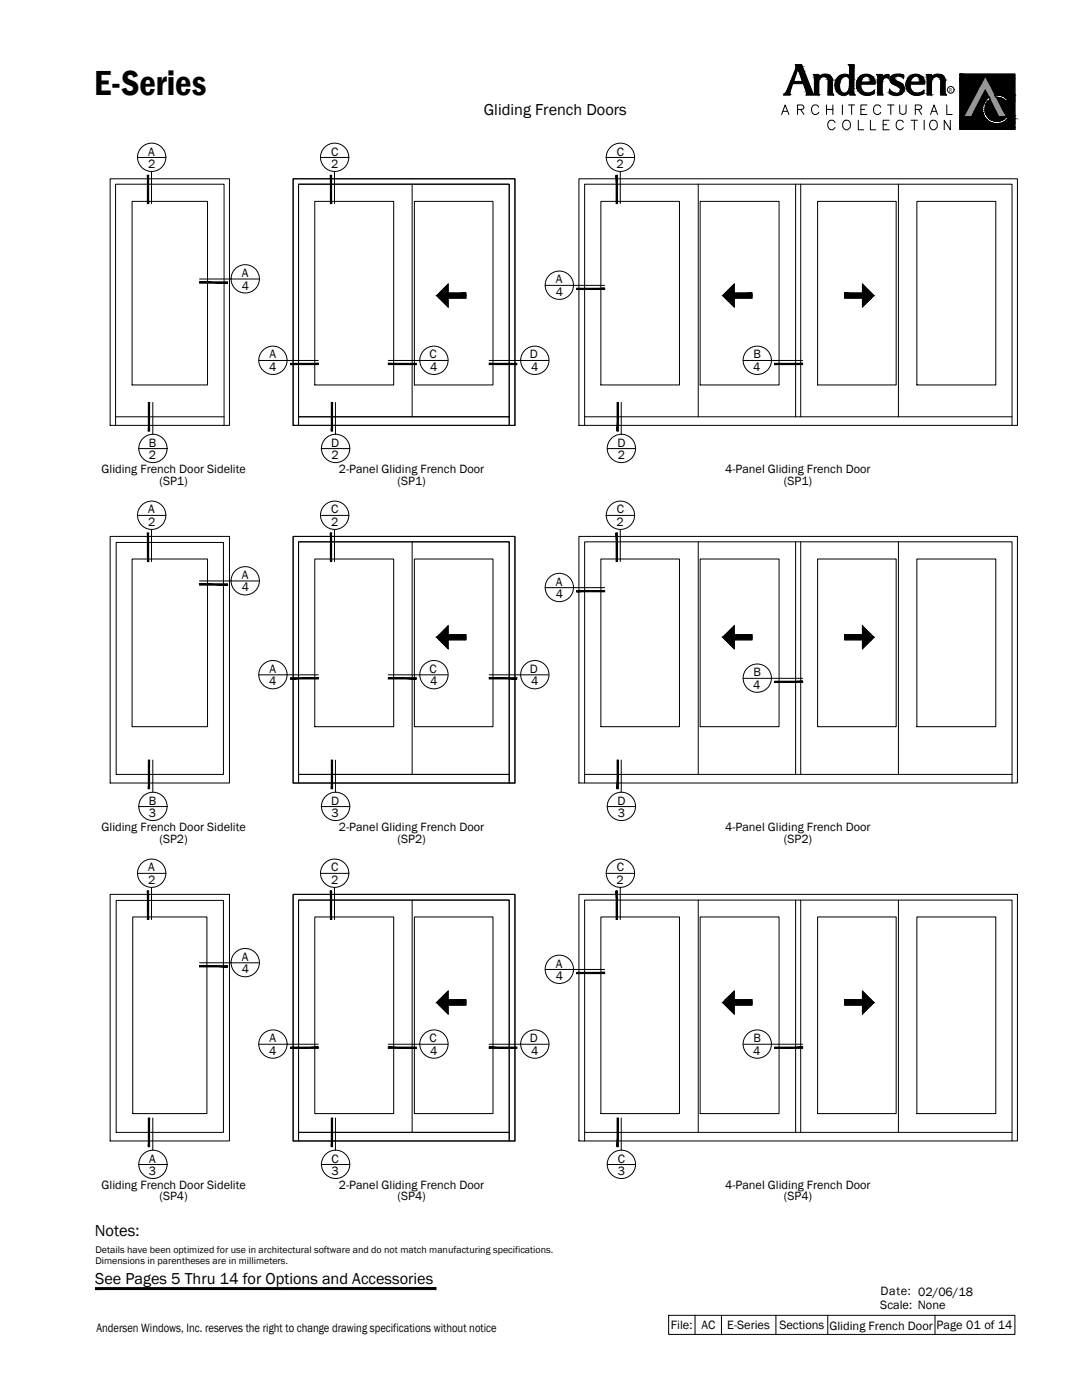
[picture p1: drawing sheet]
<svg xmlns="http://www.w3.org/2000/svg" width="216mm" height="279mm" viewBox="0 0 216 279" stroke-linecap="round" stroke-linejoin="round" font-family="sans-serif">
<!-- layer: A-ELEV-GLAZ-SIGHTLINES -->
<g fill="none" stroke="#000" stroke-width=".2">
<path d="M22 35.7h23.8v49.2h-23.8zM58.5 35.7h44.3v49.2h-44.3zM82.2 36.8v46.4M115.5 35.7h87.5v49.2h-87.5zM139.3 36.8v46.4M158.8 36.8v46.4M159.8 36.8v46.4M179.3 36.8v46.4M26.4 40.2h15v36.6h-15zM62.8 40.2h15.8v36.6h-15.8zM82.7 40.2h15.7v36.6h-15.7zM119.9 40.2h15.7v36.6h-15.7z"/>
<path d="M139.7 40.2h15.8v36.6h-15.8zM163.1 40.2h15.7v36.6h-15.7zM183 40.2h15.7v36.6h-15.7zM23.1 84.9v-48.1h21.6v48.1M23.1 83.2h21.6M59.6 84.9v-48.1h42v48.1M59.6 83.2h42M116.7 84.9v-48.1h85.2v48.1M116.7 83.2h85.2M22 107.1h23.8v49.2h-23.8zM23.2 108.3h21.4v46.3h-21.4zM26.4 111.6h15v33.4h-15z"/>
<path d="M58.5 107.1h44.3v49.2h-44.3zM62.8 111.6h15.8v33.4h-15.8zM82.2 108.1v46.5M82.7 111.6h15.7v33.4h-15.7zM115.5 107.1h87.5v49.2h-87.5zM119.9 111.6h15.7v33.4h-15.7zM139.3 108.1v46.5M139.7 111.6h15.8v33.4h-15.8zM158.8 108.1v46.5M159.8 108.1v46.5M163.1 111.6h15.7v33.4h-15.7zM179.3 108.1v46.5"/>
<path d="M183 111.6h15.7v33.4h-15.7zM59.6 156.3v-48.2h42v48.2M59.6 154.6h42M116.7 156.3v-48.2h85.2v48.2M116.7 154.6h85.2M22 178.5h23.8v49.2h-23.8zM23.2 179.7h21.4v46.3h-21.4zM58.5 178.5h44.3v49.2h-44.3zM82.2 179.6v46.4M115.5 178.5h87.5v49.2h-87.5zM139.3 179.6v46.4M158.8 179.6v46.4"/>
<path d="M159.8 179.6v46.4M179.3 179.6v46.4M26.5 183h14.8v39.2h-14.8zM62.8 183h15.8v39.2h-15.8zM82.7 183h15.7v39.2h-15.7zM119.9 183h15.7v39.2h-15.7zM139.7 183h15.8v39.2h-15.8zM163.1 183h15.7v39.2h-15.7zM183 183h15.7v39.2h-15.7zM59.6 227.7v-48.1h42v48.1M59.6 226h42M116.7 227.7v-48.1h85.2v48.1"/>
<path d="M116.7 226h85.2"/>
</g>
<!-- layer: A-ELEV-GLAZ-OPERATION -->
<g fill="#000" stroke="#000" stroke-width=".2">
<path d="M89.4 56.7v1.8h-1.7zM87.6 59.5h1.8v1.8zM144.7 58.5l1.8-1.8v1.8zM144.7 59.5h1.8v1.8zM172.1 56.7l1.7 1.8h-1.7zM172.1 59.5h1.8l-1.8 1.8zM89.4 124.9v1.8h-1.7zM87.6 127.7h1.8v1.8zM146.5 124.9v1.8h-1.8zM144.7 127.7h1.8v1.8zM172.1 124.9l1.7 1.8h-1.7zM172.1 127.7h1.8l-1.8 1.8z"/>
<path d="M87.7 199.5l1.7-1.7v1.7zM144.7 199.5l1.8-1.7v1.7zM172.1 197.8l1.7 1.7h-1.7zM87.6 200.6h1.8v1.8zM144.7 200.6h1.8v1.8zM172.1 200.6h1.8l-1.8 1.8z"/>
<path d="M87.1 59h5.9l-5.4 .5zM87.6 59.5h5.4v-.5z"/>
<path d="M87.1 59l.6-.5h5.3zM87.1 59h5.9v-.5z"/>
<path d="M144.2 59h5.9l-5.4 .5zM144.7 59.5h5.4v-.5z"/>
<path d="M144.7 58.5h5.4l-5.9 .5zM144.2 59h5.9v-.5z"/>
<path d="M168.5 58.5l5.9 .5-.6-.5zM168.5 58.5l5.9 .5h-5.9z"/>
<path d="M168.5 59l5.4 .5 .5-.5zM168.5 59l5.4 .5h-5.4z"/>
<path d="M87.1 127.2h5.9l-5.4 .5zM87.6 127.7h5.4v-.5z"/>
<path d="M87.1 127.2l.6-.5h5.3zM87.1 127.2h5.9v-.5z"/>
<path d="M144.2 127.2h5.9l-5.4 .5zM144.7 127.7h5.4v-.5z"/>
<path d="M144.7 126.7h5.4l-5.9 .5zM144.2 127.2h5.9v-.5z"/>
<path d="M168.5 126.7l5.9 .5-.6-.5zM168.5 126.7l5.9 .5h-5.9z"/>
<path d="M168.5 127.2l5.4 .5 .5-.5zM168.5 127.2l5.4 .5h-5.4z"/>
<path d="M87.7 199.5h5.3l-5.9 .6zM87.1 200.1h5.9v-.6z"/>
<path d="M144.7 199.5h5.4l-5.9 .6zM144.2 200.1h5.9v-.6z"/>
<path d="M168.5 199.5l5.9 .6-.6-.6zM168.5 199.5l5.9 .6h-5.9z"/>
<path d="M87.1 200.1h5.9l-5.4 .5zM87.6 200.6h5.4v-.5z"/>
<path d="M144.2 200.1h5.9l-5.4 .5zM144.7 200.6h5.4v-.5z"/>
<path d="M168.5 200.1l5.4 .5 .5-.5zM168.5 200.1l5.4 .5h-5.4z"/>
</g>
<path d="M89.4 56.7v1.8h3.6v1h-3.6v1.8l-2.3-2.3zM146.5 56.7v1.8h3.6v1h-3.6v1.8l-2.3-2.3zM168.5 58.5h3.6v-1.8l2.3 2.3-2.3 2.3v-1.8h-3.6zM89.4 124.9v1.8h3.6v1h-3.6v1.8l-2.3-2.3zM146.5 124.9v1.8h3.6v1h-3.6v1.8l-2.3-2.3zM168.5 126.7h3.6v-1.8l2.3 2.3-2.3 2.3v-1.8h-3.6zM89.4 197.8v1.7h3.6v1.1h-3.6v1.8l-2.3-2.3zM146.5 197.8v1.7h3.6v1.1h-3.6v1.8l-2.3-2.3zM168.5 199.5h3.6v-1.7l2.3 2.3-2.3 2.3v-1.8h-3.6z" fill="none" stroke="#000" stroke-width=".2"/>
<!-- layer: A-ANNO-TEXT -->
<g fill="none" stroke="#000" stroke-width=".2">
<path d="M158.7 12.9h1.3l2.4 6.1h-1.6l.1-.6-.6-1.7h-2.1l-.5 1.5v.8h-1.4l.7-.8 1.7-4.3 .1-.6zM158.8 12.9h1.1l2.3 6h-1.3l.1-.3-.7-2h-2.2l-.5 1.6v.7h-1.1l.5-.7 1.8-4.3zM158.9 13h.9l2.3 5.9h-1.1v-.5l-.6-1.8h-2.3l-.5 1.6-.1 .7h-.8l.4-.7 1.8-4.6zM159.3 13.6l.8 2.6h-1.7zM159.3 13.4l.9 2.9h-2zM159.3 13.1l1 3.3h-2.2zM162.2 14.9h1.2v.4a1.53 1.53 0 0 1 1.6-.5 1.53 1.53 0 0 1 1.1 1.3v2.2l.3 .7h-1.2v-2.9a.93 .93 0 0 0-1-.8 .93 .93 0 0 0-.8 1.1v2.5l.1 .1h-1v-3.6zM162.4 14.9h.9v.6a1.47 1.47 0 0 1 1.6-.7 1.47 1.47 0 0 1 1.2 1.3v2.2l.2 .6h-1v-2.8a.99 .99 0 0 0-1.1-.9 .99 .99 0 0 0-.9 1.1l.1 2.6h-.8v-3.5zM162.6 15h.7l-.1 .6a1.63 1.63 0 0 1 2.7 0l.2 3.3h-.7v-2.8a1.06 1.06 0 0 0-1.2-.9 1.06 1.06 0 0 0-.9 1.1v2.6h-.7zM167.9 15.6a.93 .93 0 0 1 1-.5 .93 .93 0 0 1 .7 .8v1.5a1.22 1.22 0 0 1-1.5 1.3 2.14 2.14 0 0 1-.2-3.1 2.17 2.17 0 0 0 .3 3l.3 .1a1.31 1.31 0 0 0 1.1-1.3v-1.5a.91 .91 0 0 0-.8-.7 .91 .91 0 0 0-.9 .4zM168 15.6a.84 .84 0 0 1 .8-.4 .84 .84 0 0 1 .7 .7v1.5a1.1 1.1 0 0 1-1.3 1.1 2.07 2.07 0 0 1-.2-2.9zM169.2 12.9h1.2v5.4v.4l.3 .3h-1.1v-.8a1.39 1.39 0 0 1-1.3 .9 1.39 1.39 0 0 1-1.3-.8 2.16 2.16 0 0 1-.2-2.4 2.16 2.16 0 0 1 2.3-1l.4 .2 .1-1.6-.1-.4z"/>
<path d="M169.4 12.9h1l-.1 5.4 .2 .6h-.9v-.9a1.47 1.47 0 0 1-1.5 1 1.47 1.47 0 0 1-1.3-1.3 1.98 1.98 0 0 1 .5-2.3 1.98 1.98 0 0 1 2.3-.2v-1.7zM169.6 13h.7v5.4l.1 .5h-.7v-1.3l-.5 1a1.66 1.66 0 0 1-2-.2 1.66 1.66 0 0 1-.4-2 1.72 1.72 0 0 1 2.9-1zM171.3 15.6a1.76 1.76 0 0 1 2.1-.7 1.76 1.76 0 0 1 1.2 1.8h-2.9a1.56 1.56 0 0 0 .8 1.8 1.56 1.56 0 0 0 1.9-.4v.5a2.15 2.15 0 0 1-2.8-.2 2.15 2.15 0 0 1-.3-2.8zM171.4 15.6a1.72 1.72 0 0 1 1.9-.6 1.72 1.72 0 0 1 1.2 1.6h-2.9a1.65 1.65 0 0 0 .8 1.9 1.65 1.65 0 0 0 2-.2 1.52 1.52 0 0 1-2 .6 2.06 2.06 0 0 1-1-3.3zM171.7 15.1a1.83 1.83 0 0 1 2-.1 1.83 1.83 0 0 1 .9 1.8h-2.8a1.51 1.51 0 0 0 .9 1.7 1.51 1.51 0 0 0 1.8-.5l-.1 .7a2.24 2.24 0 0 1-3.1-.5 2.24 2.24 0 0 1 .4-3.1zM172.2 15.4a.96 .96 0 0 1 1.2-.2 .96 .96 0 0 1 .3 1.3h-2.1l.2-.7zM172.2 15.5a.81 .81 0 0 1 1.1-.2 .81 .81 0 0 1 .3 1l-1.8 .1zM172.2 15.4a.85 .85 0 0 1 1.2-.2 .85 .85 0 0 1 .2 1.2h-1.9zM174.9 14.9h1.2v.6a1.01 1.01 0 0 1 1.3-.6v.9a.77 .77 0 0 0-1-.2 .77 .77 0 0 0-.4 .9v2l.2 .5h-1.1v-3.6zM175.1 14.9h.9v.8a1.06 1.06 0 0 1 1.4-.7l-.1 .6a.86 .86 0 0 0-1 0 .86 .86 0 0 0-.3 .9v2l.1 .4h-1l.1-3.5zM175.2 15h.7v.9l.7-.8 .6-.1v.5l-.1-.1a.95 .95 0 0 0-1.2 1.1l.1 2.4h-.7v-3.5zM177.8 15.3a2.52 2.52 0 0 1 2.4-.3v.6a1.07 1.07 0 0 0-1.8 .1 1.55 1.55 0 0 0 1.3 .9 1.3 1.3 0 0 1 .6 1.6 1.3 1.3 0 0 1-1.5 .8l-.7-.1-.5-.2v-.7a1.26 1.26 0 0 0 2.1 .2v-.6l-.6-.5a1.73 1.73 0 0 1-1.4-.9l-.1-.4z"/>
<path d="M177.9 15.4a2.28 2.28 0 0 1 2.3-.4v.4a1.21 1.21 0 0 0-1.8 .1 .54 .54 0 0 0 .4 .7l.6 .3a1.24 1.24 0 0 1 .9 1.5 1.24 1.24 0 0 1-1.5 .9l-1-.2-.2-.1v-.4a1.35 1.35 0 0 0 2.2 0v-.6l-.7-.5a2 2 0 0 1-1.4-.9zM177.9 15.1l.9-.3 1.2 .1 .3 .1v.7a1.04 1.04 0 0 0-1.9 0l.3 .3 .8 .4a1.4 1.4 0 0 1 .9 1.6 1.4 1.4 0 0 1-1.6 1.1l-1.4-.4 .1-.9a1.51 1.51 0 0 0 2 .6l.2-.6-.2-.3-.5-.3a1.6 1.6 0 0 1-1.4-1.2l.1-.6zM181.2 15.6a1.81 1.81 0 0 1 2.1-.7 1.81 1.81 0 0 1 1.2 1.9h-2.8a1.45 1.45 0 0 0 .6 1.6 1.45 1.45 0 0 0 1.7-.1l.4-.3-.1 .7a2.24 2.24 0 0 1-2.9-.2 2.24 2.24 0 0 1-.2-2.9zM181.2 15.6a1.72 1.72 0 0 1 2.1-.7 1.72 1.72 0 0 1 1.1 1.8h-2.8a1.53 1.53 0 0 0 .8 1.8 1.53 1.53 0 0 0 1.9-.4v.5a2.15 2.15 0 0 1-2.8-.2 2.15 2.15 0 0 1-.3-2.8zM181.3 15.6a1.67 1.67 0 0 1 1.9-.6 1.67 1.67 0 0 1 1.1 1.6h-2.7a1.61 1.61 0 0 0 .6 1.9 1.61 1.61 0 0 0 2-.2v.2a2.09 2.09 0 0 1-2.7-.2 2.09 2.09 0 0 1-.2-2.7zM182 15.4a1.01 1.01 0 0 1 1.2-.2 1.01 1.01 0 0 1 .5 1.1l-.2 .2h-2l.2-.7zM182.1 15.4a.88 .88 0 0 1 1.1-.1 .88 .88 0 0 1 .3 1.1h-1.9l.1-.5zM182.1 15.5a.79 .79 0 0 1 1.1-.2 .79 .79 0 0 1 .3 1l-1.8 .1 .1-.5zM184.8 14.9h1.1v.4a1.53 1.53 0 0 1 1.6-.5 1.53 1.53 0 0 1 1.1 1.3v2.2l.3 .7h-1.3l.1-2.9a.93 .93 0 0 0-1.1-.8 .93 .93 0 0 0-.7 1.1v2.5l.1 .1h-1v-3.6zM184.9 14.9h.9v.6a1.47 1.47 0 0 1 1.6-.7 1.47 1.47 0 0 1 1.1 1.3v2.2l.2 .6h-.9v-2.8a.99 .99 0 0 0-1.1-.9 .99 .99 0 0 0-.9 1.1l.1 2.6h-.9v-3.5zM185 15h.7v.6a1.63 1.63 0 0 1 2.6 0l.3 3.3h-.8v-2.8a1.06 1.06 0 0 0-1.1-.9 1.06 1.06 0 0 0-1 1.1v2.6h-.6zM191.5 14.8h11v11h-11z"/>
<path d="M197 19.6l.4-.2 .2 .4a2.39 2.39 0 0 0-.4 3.6 2.39 2.39 0 0 0 3.6-.1l.3 .4a2.88 2.88 0 0 1-4.2 .1 2.88 2.88 0 0 1 .1-4.2zM198.4 19a2.86 2.86 0 0 1 2.6 .9l-.3 .3-.9-.6-1.1-.2zM27.4 31.4h5.7M30.2 34.2v6.4M64 31.4h5.5M66.7 34.2v6.4M120.9 31.4h5.7M123.8 34.2v6.4M156 22.9l.7-2 .7 2M156.2 22.2h.9M159.1 21.8h1.1a.45 .45 0 0 0 .2-.5 .45 .45 0 0 0-.4-.4h-.9v2M159.8 21.8l.6 1.1"/>
<path d="M163.3 21.4a.72 .72 0 0 0-.8-.5 .72 .72 0 0 0-.6 .7 .82 .82 0 0 0 .4 1.1 .82 .82 0 0 0 1.1-.3M164.9 20.9v2M164.9 21.8h1.3M166.2 20.9v2M166.6 24.4a.76 .76 0 0 0-.8-.4 .76 .76 0 0 0-.6 .7 .82 .82 0 0 0 .3 1.1 .82 .82 0 0 0 1.1-.3M168.1 20.9v2M168.3 24.2a.88 .88 0 0 1 1.3 .1 .88 .88 0 0 1-.1 1.3 .81 .81 0 0 1-1.1 .1 .81 .81 0 0 1-.2-1zM169.3 20.9h1.2M169.9 20.9v2M171.3 24v1.9h1M171.8 21.8h.7M173 20.9h-1.2v2h1.2"/>
<path d="M173.7 24v1.9h1.1M175.7 21.4a.72 .72 0 0 0-.8-.5 .72 .72 0 0 0-.6 .7 .8 .8 0 0 0 .3 1.1 .8 .8 0 0 0 1.1-.3M176.2 24.9h.7M177.1 20.9h1.3M177.4 24h-1.2v1.9h1.2M177.7 20.9v2M179.5 20.9v1.4a.64 .64 0 0 0 .7 .6 .64 .64 0 0 0 .6-.6v-1.4M180.2 24.4a.72 .72 0 0 0-.8-.4 .72 .72 0 0 0-.6 .7 .8 .8 0 0 0 .4 1 .8 .8 0 0 0 1-.2M181.8 24h1.3M182.4 24v1.9M182.6 21.8h1.1a.45 .45 0 0 0 .2-.5 .45 .45 0 0 0-.4-.4h-.9v2M183.3 21.8l.6 1.1"/>
<path d="M184.4 24v1.9M185.7 22.9l.7-2 .7 2M185.9 24.1a.96 .96 0 0 1 1.2 .6 .96 .96 0 0 1-.7 1.2 1.01 1.01 0 0 1-.9-.7 1.01 1.01 0 0 1 .4-1.1zM185.9 22.2h.9M188.9 20.9v2h1.1M189.6 24v1.9l-1.2-1.9v1.9M39.8 55.7h12M108.8 57h11.9M51.6 71.9h11.9M77.5 71.9h11.9M97.6 71.9h11.9M148.3 71.9h11.9"/>
<path d="M27.6 89.5h5.7M30.5 80.3v6.4M64.1 89.5h5.6M66.9 80.3v6.4M121.2 89.5h5.6M124 80.3v6.4M27.4 102.9h5.7M30.2 105.7v6.4M39.8 115.9h12M64 102.9h5.5M66.7 105.7v6.4M108.8 117.3h11.9"/>
<path d="M120.9 102.9h5.7M123.8 105.7v6.4M51.6 134.7h11.9M77.5 134.7h11.9M97.6 134.7h11.9M148.3 135.4h11.9M30.5 151.7v6.4M66.9 151.7v6.4M124 151.7v6.4M27.4 174.3h5.7M27.6 161h5.7M30.2 177.1v6.4"/>
<path d="M64 174.3h5.5M64.1 161h5.6M66.7 177.1v6.4M120.9 174.3h5.7M121.2 161h5.6M123.8 177.1v6.4M39.8 192.1h12M108.8 193.5h11.9M51.6 208.4h11.9M77.5 208.4h11.9M97.6 208.4h11.9M148.3 208.4h11.9"/>
<path d="M27.6 232.4h5.7M30.5 223.1v6.4M64.1 232.4h5.6M66.9 223.1v6.4M121.2 232.4h5.6M124 223.1v6.4M133.4 262.5h69.1v3.8h-69.1zM138.7 262.5v3.8M144 262.5v3.8M154.8 262.5v3.8M165.2 262.5v3.8M186.6 262.5v3.8"/>
<circle cx="189.7" cy="17.9" r=".67"/>
<circle cx="30.3" cy="31.4" r="2.83"/>
<circle cx="66.8" cy="31.4" r="2.83"/>
<circle cx="123.8" cy="31.4" r="2.83"/>
<circle cx="48.9" cy="55.7" r="2.83"/>
<circle cx="111.6" cy="56.9" r="2.83"/>
<circle cx="54.5" cy="71.9" r="2.83"/>
<circle cx="86.6" cy="71.9" r="2.83"/>
<circle cx="106.7" cy="71.9" r="2.83"/>
<circle cx="151.1" cy="71.9" r="2.83"/>
<circle cx="30.5" cy="89.5" r="2.83"/>
<circle cx="67" cy="89.5" r="2.83"/>
<circle cx="124" cy="89.5" r="2.83"/>
<circle cx="30.3" cy="102.8" r="2.83"/>
<circle cx="48.9" cy="115.9" r="2.83"/>
<circle cx="66.8" cy="102.8" r="2.83"/>
<circle cx="111.6" cy="117.2" r="2.83"/>
<circle cx="123.8" cy="102.8" r="2.83"/>
<circle cx="54.5" cy="134.6" r="2.83"/>
<circle cx="86.6" cy="134.6" r="2.83"/>
<circle cx="106.7" cy="134.6" r="2.83"/>
<circle cx="151.1" cy="135.3" r="2.83"/>
<circle cx="30.3" cy="174.3" r="2.83"/>
<circle cx="30.5" cy="160.9" r="2.83"/>
<circle cx="66.8" cy="174.3" r="2.83"/>
<circle cx="67" cy="160.9" r="2.83"/>
<circle cx="123.8" cy="174.3" r="2.83"/>
<circle cx="124" cy="160.9" r="2.83"/>
<circle cx="48.9" cy="192.1" r="2.83"/>
<circle cx="111.6" cy="193.4" r="2.83"/>
<circle cx="54.5" cy="208.4" r="2.83"/>
<circle cx="86.6" cy="208.4" r="2.83"/>
<circle cx="106.7" cy="208.4" r="2.83"/>
<circle cx="151.1" cy="208.4" r="2.83"/>
<circle cx="30.5" cy="232.4" r="2.83"/>
<circle cx="67" cy="232.4" r="2.83"/>
<circle cx="124" cy="232.4" r="2.83"/>
</g>
<g fill="#000" stroke="#000" stroke-width=".2">
<path d="M164.5 14.9h.4zM167.8 18.9h1zM179.1 14.9h.2zM179.2 18.7h.5zM182.6 18.9h.7zM182.6 18.9h.2zM187 14.9h.3zM196.6 17.5l.8 1.4h-1.6zM198.7 19.4h.4zM198.4 24.1h.9zM199.2 24.7h1.5zM201.5 24.9l.1 .4h-.1z"/>
<path d="M201.6 24.9h.3l-.2 .4zM202 24.9v.4h-.1z"/>
<path d="M156.9 18.6l.6 .1zM156.8 18.7h.7z"/>
<path d="M156.8 18.7l.7 .2v-.2zM156.8 18.7l.7 .2h-.8z"/>
<path d="M157.1 18.2h.5zM157.1 18.2h.5z"/>
<path d="M157.1 18.2l.4 .4 .1-.4zM157.1 18.2l.4 .4h-.6z"/>
<path d="M157.3 17.7l.3 .5 .1-.5zM157.3 17.7l.3 .5h-.5z"/>
<path d="M157.8 16.6l-.1 1.1 .4-1.1zM157.8 16.6l-.1 1.1h-.4z"/>
<path d="M158.8 13.9l-.7 2.5 .9-2.5zM158.8 13.9l-.7 2.5h-.2z"/>
<path d="M158.9 13.6l.1 .3 .1-.3zM158.9 13.6l.1 .3h-.2z"/>
<path d="M158.9 13.1l.4 .2v-.2zM158.9 13.1l.4 .2h-.4z"/>
<path d="M158.9 13.3l.2 .3 .2-.3zM158.9 13.3l.2 .3h-.2z"/>
<path d="M158.9 13l1 .1zM158.9 13l1 .1z"/>
<path d="M159.3 13.1l.7 .2-.1-.2zM159.3 13.1l.7 .2h-.7z"/>
<path d="M159.3 13.3l.9 .6-.2-.6zM159.3 13.3l.9 .6h-.7z"/>
<path d="M159.5 13.9l.8 .3-.1-.3zM159.5 13.9l.8 .3h-.8z"/>
<path d="M159.5 14.2l1.7 2.2-.9-2.2zM159.5 14.2l1.7 2.2h-.9z"/>
<path d="M157.9 16.4l3.3 .2v-.2zM157.9 16.4l3.3 .2h-3.4z"/>
<path d="M160.4 16.6l1.5 1.8-.7-1.8zM160.4 16.6l1.5 1.8h-.9z"/>
<path d="M161 18.4l1.1 .3-.2-.3zM161 18.4l1.1 .3h-1z"/>
<path d="M161.1 18.7l1 .1v-.1zM161.1 18.7l1 .1h-1.1z"/>
<path d="M161 18.8l1.1 .1zM161 18.8l1.1 .1z"/>
<path d="M162.6 15l.6 .4v-.4zM162.6 15l.6 .4h-.6z"/>
<path d="M162.6 15.4l.6 .2v-.2zM162.6 15.4l.6 .2h-.6z"/>
<path d="M162.6 15h.7zM162.6 15h.6z"/>
<path d="M162.6 16.3l.7 2.4v-2.4zM162.6 16.3l.7 2.4h-.7z"/>
<path d="M162.6 18.7l.7 .2v-.2zM162.6 18.7l.7 .2h-.7z"/>
<path d="M162.6 15.9l.7 .4v-.4zM162.6 15.9l.7 .4h-.7z"/>
<path d="M162.6 15.6l.7 .3 .2-.3zM162.6 15.6l.7 .3h-.7z"/>
<path d="M163.4 15.5l.1 .1 .1-.1zM163.2 15.6l.2-.1 .1 .1z"/>
<path d="M163.7 15.2l-.1 .3 .4-.3zM163.4 15.5l.3-.3-.1 .3z"/>
<path d="M163.8 15.2h.5zM163.7 15.2h.3z"/>
<path d="M163.8 15.2h.5zM163.8 15.2h.6z"/>
<path d="M163.8 15.2h.5zM163.8 15.2h.5z"/>
<path d="M164.5 14.9l.7 .1zM164.2 15h1z"/>
<path d="M164.2 15h1zM164.2 15h1z"/>
<path d="M164.2 15l1.3 .1-.3-.1zM163.9 15.1l.3-.1 1.3 .1z"/>
<path d="M163.9 15.1l1.7 .1zM163.9 15.1l1.7 .1z"/>
<path d="M164.4 15.2h1.2zM164.4 15.2h1.2z"/>
<path d="M164.5 15.2h1.1zM164.5 15.2h1.1z"/>
<path d="M164.8 15.2l.9 .1zM164.8 15.2l.9 .1z"/>
<path d="M165 15.3l.7 .1v-.1zM165 15.3l.7 .1h-.6z"/>
<path d="M165.1 15.4l.8 .2-.2-.2zM165.1 15.4l.8 .2h-.7z"/>
<path d="M165.2 15.6l.7 .1v-.1zM165.2 15.6l.7 .1h-.6z"/>
<path d="M165.3 15.7l.6 .2v-.2zM165.3 15.7l.6 .2h-.6z"/>
<path d="M165.3 15.9l.7 .2-.1-.2zM165.3 15.9l.7 .2h-.6z"/>
<path d="M165.4 16.1h.6zM165.4 16.1h.6z"/>
<path d="M165.4 16.1l.6 2.2v-2.2zM165.4 16.1l.6 2.2h-.6z"/>
<path d="M165.4 18.3l.7 .4-.1-.4zM165.4 18.3l.7 .4h-.7z"/>
<path d="M165.4 18.7l.7 .2v-.2zM165.4 18.7l.7 .2h-.7z"/>
<path d="M166.8 17l.5 .1zM166.8 17l.5 .1z"/>
<path d="M166.7 17.1l.8 .6-.2-.6zM166.7 17.1l.8 .6h-.7z"/>
<path d="M166.9 16.2l.6 .2v-.2zM166.9 16.2l.6 .2h-.7z"/>
<path d="M166.8 16.4l.5 .6 .2-.6zM166.8 16.4l.5 .6h-.5z"/>
<path d="M166.8 17.7l.7 .1zM166.8 17.7l.7 .1z"/>
<path d="M166.8 17.8l.9 .5-.2-.5zM166.8 17.8l.9 .5h-.6z"/>
<path d="M166.9 15.9l.6 .3 .1-.3zM166.9 15.9l.6 .3h-.6z"/>
<path d="M167.1 18.3l.7 .1-.1-.1zM167.1 18.3l.7 .1z"/>
<path d="M167.3 18.4l.7 .2-.2-.2zM167.3 18.4l.7 .2h-.5z"/>
<path d="M167.3 15.5l.6 .1zM167.3 15.5l.6 .1z"/>
<path d="M167.3 15.6l.3 .3 .3-.3zM167.3 15.6l.3 .3h-.7z"/>
<path d="M167.5 18.6l.6 .1zM167.5 18.6l.6 .1z"/>
<path d="M167.5 18.7h.9zM167.5 18.7h.9z"/>
<path d="M167.6 15.2l.3 .3 .4-.3zM167.3 15.5l.3-.3 .3 .3z"/>
<path d="M167.6 15.2h.9zM167.6 15.2h.7z"/>
<path d="M167.6 18.7h.9zM167.6 18.7h.9z"/>
<path d="M167.8 15.1h1zM167.6 15.2h.9z"/>
<path d="M167.9 18.9h.9zM167.9 18.9h.4z"/>
<path d="M168.6 14.9l.3 .1zM168.1 15h.8z"/>
<path d="M168.5 18.7h.5zM168.5 18.7h.5z"/>
<path d="M167.6 18.7l1.2 .2 .2-.2zM167.6 18.7l1.2 .2h-1zM167.8 18.9h1z"/>
<path d="M168.1 15h.9zM168.1 15h.9z"/>
<path d="M168.1 15l1.1 .1-.2-.1zM167.8 15.1l.3-.1 1.1 .1z"/>
<path d="M168.9 18.7h.1zM168.5 18.7h.5z"/>
<path d="M168.9 18.6h.3zM168.9 18.6l.1 .1z"/>
<path d="M168.8 15.1l.6 .1zM168.8 15.1l.6 .1z"/>
<path d="M169.1 18.5l.1 .1v-.1zM168.9 18.6l.2-.1 .1 .1z"/>
<path d="M169.2 15.2l.4 .2zM169.2 15.2l.4 .2z"/>
<path d="M169.5 18l-.3 .5zM169.5 18l-.3 .5h-.1z"/>
<path d="M169.7 15.4h.6zM169.7 15.4h.6z"/>
<path d="M169.4 15.4h.3zM169.4 15.4h.3z"/>
<path d="M169.6 17.7v.3l.1-.3zM169.6 17.7l-.1 .3z"/>
<path d="M169.6 17.6h.1zM169.6 17.6l.1 .1z"/>
<path d="M169.6 17.4l.7 .2v-.2zM169.6 17.4l.7 .2h-.7z"/>
<path d="M169.7 17.6l.6 .1zM169.7 17.6l.6 .1z"/>
<path d="M169.7 17.7l.6 .7v-.7zM169.7 17.7l.6 .7h-.6z"/>
<path d="M169.7 18.4l.6 .4v-.4zM169.7 18.4l.6 .4h-.6z"/>
<path d="M169.6 13l.7 .1zM169.6 13l.7 .1z"/>
<path d="M169.6 13.1l.7 .4v-.4zM169.6 13.1l.7 .4h-.6z"/>
<path d="M169.7 13.5l.6 1.9v-1.9zM169.7 13.5l.6 1.9h-.6z"/>
<path d="M169.4 15.4l.9 .1v-.1zM169.4 15.4l.9 .1h-.8z"/>
<path d="M169.5 15.5l.8 .4v-.4zM169.5 15.5l.8 .4h-.7z"/>
<path d="M169.6 15.9l.7 1.5v-1.5zM169.6 15.9l.7 1.5h-.7z"/>
<path d="M169.7 18.8l.7 .1zM169.7 18.8l.7 .1z"/>
<path d="M171 16.6h3.5zM171 16.6h3.5z"/>
<path d="M171.6 18.3h.6zM171.6 18.3h.6z"/>
<path d="M171 16.6l.6 .5v-.5zM171 16.6l.6 .5h-.6z"/>
<path d="M171 17.1l.6 .1v-.1zM171 17.1l.6 .1h-.6z"/>
<path d="M171 17.2l.7 .4-.1-.4zM171 17.2l.7 .4h-.6z"/>
<path d="M171.1 16.1l.5 .4 .1-.4zM171.1 16.1l.5 .4h-.5z"/>
<path d="M171.1 17.6h.6zM171.1 17.6h.6z"/>
<path d="M171.1 17.6l.8 .4-.2-.4zM171.1 17.6l.8 .4h-.6z"/>
<path d="M171.3 15.8l.4 .3 .1-.3zM171.3 15.8l.4 .3h-.6z"/>
<path d="M171.3 18h.6zM171.3 18h.6z"/>
<path d="M171.3 18l.9 .3-.3-.3zM171.3 18l.9 .3h-.6z"/>
<path d="M171.4 15.6l.4 .2 .2-.2zM171.4 15.6l.4 .2h-.5z"/>
<path d="M171.7 15.4l.3 .2 .2-.2zM171.4 15.6l.3-.2 .3 .2z"/>
<path d="M171.6 18.3l.9 .3-.3-.3zM171.6 18.3l.9 .3h-.6z"/>
<path d="M171.8 15.2l.4 .2 .1-.2zM171.8 15.2l.4 .2h-.5z"/>
<path d="M172.3 15h1.1zM172.3 15h1.1z"/>
<path d="M172.1 15.1l.2 .1 .2-.1zM171.8 15.2l.3-.1 .2 .1z"/>
<path d="M171.9 18.6l.9 .1zM171.9 18.6l.9 .1z"/>
<path d="M172 18.7h.9zM172 18.7h.9z"/>
<path d="M172.3 15h.6zM172.1 15.1h.4z"/>
<path d="M172.8 18.9h.1zM172.8 18.9h.6z"/>
<path d="M172.9 14.9l.5 .1zM172.3 15h1.1z"/>
<path d="M172.3 15h1.1zM172.3 15h1.1z"/>
<path d="M173.4 18.7h.6zM173.4 18.7h.6z"/>
<path d="M172.1 18.7h1.3zM172.1 18.7h1.3z"/>
<path d="M172.9 15l.7 .1zM172.9 15l.7 .1z"/>
<path d="M173.3 15.1l.5 .1zM173.3 15.1l.5 .1z"/>
<path d="M172.4 18.9h1.2zM172.4 18.9h1z"/>
<path d="M173.4 15.2l.5 .2zM173.4 15.2l.5 .2z"/>
<path d="M172.3 18.8h1.6zM172.3 18.8l1.3 .1z"/>
<path d="M173.6 15.4l.5 .2-.2-.2zM173.6 15.4l.5 .2h-.4z"/>
<path d="M172.1 18.7h1.9zM172.1 18.7l1.8 .1z"/>
<path d="M173.7 15.6l.6 .1-.2-.1zM173.7 15.6l.6 .1h-.5z"/>
<path d="M173.7 18.6l.3 .1 .2-.1zM173.4 18.7l.3-.1 .3 .1z"/>
<path d="M173.8 15.7l.6 .2-.1-.2zM173.8 15.7l.6 .2h-.6z"/>
<path d="M174.4 18.3l-.1 .1zM174.4 18.3l-.1 .1z"/>
<path d="M174.3 18.4v.1zM173.9 18.5l.4-.1v.1z"/>
<path d="M173.9 18.5h.4zM173.7 18.6h.5z"/>
<path d="M173.8 15.9l.6 .2v-.2zM173.8 15.9l.6 .2h-.5z"/>
<path d="M173.9 16.1l.5 .2v-.2zM173.9 16.1l.5 .2h-.6z"/>
<path d="M173.8 16.3h.7zM173.8 16.3h.7z"/>
<path d="M173.8 16.3l.7 .2v-.2zM173.8 16.3l.7 .2h-.8z"/>
<path d="M173.7 16.5h.8zM173.4 16.5h1.1z"/>
<path d="M171.1 16.5l3.4 .1zM171.1 16.5l3.4 .1z"/>
<path d="M171 16.6h3.5zM171 16.6h3.5z"/>
<path d="M175.2 15h.7zM175.2 15h.7z"/>
<path d="M175.2 15l.7 .4v-.4zM175.2 15l.7 .4h-.6z"/>
<path d="M175.3 15.4l.6 .5v-.5zM175.3 15.4l.6 .5h-.6z"/>
<path d="M175.3 16.5l.6 2v-2zM175.3 16.5l.6 2h-.6z"/>
<path d="M175.3 18.5l.7 .3-.1-.3zM175.3 18.5l.7 .3h-.7z"/>
<path d="M175.3 16.2l.6 .3 .1-.3zM175.3 16.2l.6 .3h-.6z"/>
<path d="M175.3 18.8l.7 .1zM175.3 18.8l.7 .1z"/>
<path d="M175.3 15.9l.7 .3v-.3zM175.3 15.9l.7 .3h-.7z"/>
<path d="M176 15.8v.1zM176 15.8l-.1 .1z"/>
<path d="M176.2 15.5l-.1 .3zM176.2 15.5l-.2 .3z"/>
<path d="M176.3 15.4h.5zM176.3 15.4h.5z"/>
<path d="M176.3 15.4h.2zM176.3 15.4h.5z"/>
<path d="M176.3 15.4v.1l.2-.1zM176.3 15.4l-.1 .1z"/>
<path d="M177 15h.2zM176.9 15h.3z"/>
<path d="M176.9 15h.3zM176.9 15h.3z"/>
<path d="M176.4 15.3l.8 .1zM176.3 15.4h.9z"/>
<path d="M176.8 15.4h.4zM176.8 15.4h.4z"/>
<path d="M176.9 15.4h.3zM176.9 15.4h.3z"/>
<path d="M177.1 15.4l.1 .1zM177.1 15.4l.1 .1z"/>
<path d="M176.9 15h.4zM176.9 15h.4z"/>
<path d="M176.9 15l.4 .1zM176.6 15.1h.7z"/>
<path d="M176.6 15.1l.6 .2 .1-.2zM176.6 15.1l.6 .2h-.8z"/>
<path d="M177.8 15.5h.6zM177.8 15.5h.6z"/>
<path d="M177.6 18.2l.2 .1zM177.6 18.2l.2 .1h-.2z"/>
<path d="M177.6 18.3l.5 .2zM177.6 18.3l.5 .2h-.5z"/>
<path d="M177.6 18.5l.7 .1zM177.6 18.5l.7 .1z"/>
<path d="M177.6 18.6l.9 .1zM177.6 18.6l.9 .1z"/>
<path d="M177.7 15.7l.7 .2-.1-.2zM177.7 15.7l.7 .2h-.7z"/>
<path d="M177.8 15.5l.5 .2 .1-.2zM177.8 15.5l.5 .2h-.6zM177.7 15.7h.6zM177.7 15.7h.6z"/>
<path d="M177.7 15.9h.7zM177.7 15.9h.7z"/>
<path d="M177.7 15.9l.8 .1zM177.7 15.9l.8 .1z"/>
<path d="M177.9 15.3l.5 .1zM177.9 15.3l.5 .1z"/>
<path d="M177.9 15.4l.5 .1v-.1zM177.9 15.4l.5 .1h-.6z"/>
<path d="M177.7 16l.9 .1-.1-.1zM177.7 16l.9 .1h-.9z"/>
<path d="M177.8 18.7h.8zM177.8 18.7h.8z"/>
<path d="M178 15.2h.6zM178 15.2l.4 .1z"/>
<path d="M177.7 16.1l.9 .1zM177.7 16.1l.9 .1z"/>
<path d="M178.1 15.2h.5zM178 15.2h.6z"/>
<path d="M177.7 16.2h1.1zM177.7 16.2h1.1z"/>
<path d="M177.8 18.7h1.1zM177.8 18.7h1.1z"/>
<path d="M178.2 15.1h.6zM178.1 15.2h.5z"/>
<path d="M177.8 16.2l1.3 .2-.3-.2zM177.8 16.2l1.3 .2h-1.2z"/>
<path d="M178.3 15.1h.6zM178.2 15.1h.6z"/>
<path d="M177.9 16.4l1.5 .1-.3-.1zM177.9 16.4l1.5 .1h-1.4z"/>
<path d="M178.4 15h.7zM178.4 15l.5 .1z"/>
<path d="M178.7 18.9h.4zM178.7 18.9h.4zM178.7 18.9h.4z"/>
<path d="M178.4 18.9h.8zM178.4 18.9h.7z"/>
<path d="M179.1 14.9h.4zM178.8 14.9h.7zM178.8 14.9h.7zM178.8 14.9h.7z"/>
<path d="M178 16.5l1.5 .1zM178 16.5l1.5 .1z"/>
<path d="M178.1 16.6h1.5zM178.1 16.6h1.5z"/>
<path d="M178.1 18.9h1.4zM178.1 18.9h1.4z"/>
<path d="M178.3 18.9h1.2zM178.3 18.9h.9z"/>
<path d="M178.8 14.9l1.1 .1zM178.5 15h1.4z"/>
<path d="M178.2 16.6l1.5 .1zM178.2 16.6l1.5 .1z"/>
<path d="M177.9 18.7l1.6 .2 .1-.2zM177.9 18.7l1.6 .2h-1.4z"/>
<path d="M178.3 16.7l1.6 .1-.2-.1zM178.3 16.7l1.6 .1h-1.4z"/>
<path d="M179.1 18.7h.6zM178.9 18.7h.7z"/>
<path d="M179.4 18.7h.4zM179.2 18.7h.5zM179.1 18.7h.6z"/>
<path d="M179.8 18h.5zM179.8 18h.5z"/>
<path d="M178.5 16.8l1.6 .2-.2-.2zM178.5 16.8l1.6 .2h-1.1z"/>
<path d="M178.5 15h1.5zM178.5 15h1.5z"/>
<path d="M178.5 15h1.6zM178.4 15h1.7z"/>
<path d="M179.6 18.5l.2 .2 .2-.2zM179.4 18.7l.2-.2 .2 .2z"/>
<path d="M179.1 15h1.1zM179.1 15h1.1z"/>
<path d="M179 17l1.2 .1zM179 17l1.2 .1z"/>
<path d="M179.7 18.3l.3 .2 .1-.2zM179.7 18.3l.3 .2h-.4zM179.6 18.5h.4zM179.6 18.5h.4z"/>
<path d="M179.3 15l.9 .1zM179.3 15l.9 .1z"/>
<path d="M179.5 15.1l.7 .1zM179.5 15.1l.7 .1z"/>
<path d="M179.8 15.2l.4 .1v-.1zM179.8 15.2l.4 .1z"/>
<path d="M180 15.3l.2 .1zM180 15.3l.2 .1z"/>
<path d="M179.1 17.1l1.1 .1v-.1zM179.1 17.1l1.1 .1z"/>
<path d="M179.8 18.3h.4zM179.8 18.3h.3z"/>
<path d="M179.3 17.2l1 .1-.1-.1zM179.3 17.2l1 .1h-.8z"/>
<path d="M179.8 18.2l.4 .1v-.1zM179.8 18.2l.4 .1h-.4z"/>
<path d="M179.5 17.3l.8 .2v-.2zM179.5 17.3l.8 .2h-.7zM179.6 17.5h.7zM179.6 17.5h.7z"/>
<path d="M179.6 17.5l.7 .1v-.1zM179.6 17.5l.7 .1z"/>
<path d="M179.8 17.6l.5 .1v-.1zM179.8 17.6l.5 .1h-.5z"/>
<path d="M179.8 17.7l.5 .1zM179.8 17.7l.5 .1z"/>
<path d="M179.8 17.8l.5 .2v-.2zM179.8 17.8l.5 .2h-.5z"/>
<path d="M179.8 18l.4 .2 .1-.2zM179.8 18l.4 .2h-.4z"/>
<path d="M180.9 16.6h3.4zM180.9 16.6h3.4z"/>
<path d="M181.2 18h.5zM181.2 18h.5z"/>
<path d="M180.9 17.1l.6 .1v-.1zM180.9 17.1l.6 .1h-.6z"/>
<path d="M180.9 17.2l.7 .4-.1-.4zM180.9 17.2l.7 .4h-.6z"/>
<path d="M181.5 18.3h.6zM181.5 18.3h.6z"/>
<path d="M180.9 16.6l.6 .5 .1-.5zM180.9 16.6l.6 .5h-.6z"/>
<path d="M181 17.6h.6zM181 17.6h.6z"/>
<path d="M181 17.6l.7 .4-.1-.4zM181 17.6l.7 .4h-.5z"/>
<path d="M181 16.1l.5 .4 .1-.4zM181 16.1l.5 .4h-.6z"/>
<path d="M181.2 15.8l.4 .3 .1-.3zM181.2 15.8l.4 .3h-.6z"/>
<path d="M181.2 18l.9 .3-.4-.3zM181.2 18l.9 .3h-.6z"/>
<path d="M181.3 15.6l.4 .2 .1-.2zM181.3 15.6l.4 .2h-.5z"/>
<path d="M181.6 15.4l.2 .2 .2-.2zM181.6 15.4l.2 .2h-.5z"/>
<path d="M181.5 18.3l.9 .3-.3-.3zM181.5 18.3l.9 .3h-.7z"/>
<path d="M182.2 15h1.1zM182.2 15h1.1z"/>
<path d="M181.7 15.2l.3 .2 .2-.2zM181.6 15.4l.1-.2 .3 .2z"/>
<path d="M182 15.1l.2 .1 .2-.1zM181.7 15.2l.3-.1 .2 .1z"/>
<path d="M181.7 18.6l.9 .1zM181.7 18.6l.9 .1z"/>
<path d="M181.9 18.7h.9zM181.9 18.7h.9z"/>
<path d="M182.7 14.9l.6 .1zM182.2 15h1.1z"/>
<path d="M182.1 15h.7zM182 15.1h.4z"/>
<path d="M181.9 18.7h1.3zM181.9 18.7h1.3z"/>
<path d="M182.2 15h1.1zM182.2 15h1.1z"/>
<path d="M182.8 15l.7 .1zM182.8 15l.7 .1z"/>
<path d="M183.1 15.1l.6 .1zM183.1 15.1l.6 .1z"/>
<path d="M182.3 18.9h1.2zM182.3 18.9h1z"/>
<path d="M183.3 15.2l.5 .2zM183.3 15.2l.5 .2z"/>
<path d="M183.7 16.3h.6zM183.7 16.3h.6z"/>
<path d="M182.1 18.8h1.7zM182.1 18.8l1.4 .1z"/>
<path d="M183.5 15.4l.5 .2-.2-.2zM183.5 15.4l.5 .2h-.4z"/>
<path d="M183.3 18.7h.6zM183.2 18.7h.7z"/>
<path d="M182 18.7h1.9zM182 18.7l1.8 .1z"/>
<path d="M183.6 15.6l.6 .1-.2-.1zM183.6 15.6l.6 .1h-.6z"/>
<path d="M183.6 18.6l.3 .1 .2-.1zM183.3 18.7l.3-.1 .3 .1z"/>
<path d="M183.6 15.7l.6 .2v-.2zM183.6 15.7l.6 .2h-.5z"/>
<path d="M183.7 15.9l.6 .2-.1-.2zM183.7 15.9l.6 .2h-.5z"/>
<path d="M184.2 18.3v.1zM184.2 18.3l-.1 .1z"/>
<path d="M184.1 18.4l.1 .1zM183.8 18.5l.3-.1 .1 .1z"/>
<path d="M183.8 18.5h.4zM183.6 18.6h.5z"/>
<path d="M183.8 16.1l.5 .2v-.2zM183.8 16.1l.5 .2h-.6z"/>
<path d="M183.7 16.3l.6 .2v-.2zM183.7 16.3l.6 .2h-.8z"/>
<path d="M183.5 16.5h.8zM183.3 16.5h1z"/>
<path d="M180.9 16.5l3.4 .1zM180.9 16.5l3.4 .1z"/>
<path d="M180.9 16.6h3.4zM180.9 16.6h3.4z"/>
<path d="M185.1 15.4l.6 .2v-.2zM185.1 15.4l.6 .2h-.6z"/>
<path d="M185 15h.7zM185 15h.7z"/>
<path d="M185 15l.7 .4v-.4zM185 15l.7 .4h-.6z"/>
<path d="M185.1 16.3l.6 2.4v-2.4zM185.1 16.3l.6 2.4h-.6z"/>
<path d="M185.1 18.7l.6 .2v-.2zM185.1 18.7l.6 .2h-.6z"/>
<path d="M185.1 15.9l.6 .4 .1-.4zM185.1 15.9l.6 .4h-.6z"/>
<path d="M185.1 15.6l.7 .3 .2-.3zM185.1 15.6l.7 .3h-.7z"/>
<path d="M185.9 15.5l.1 .1 .1-.1zM185.7 15.6l.2-.1 .1 .1z"/>
<path d="M186.2 15.2l-.1 .3 .3-.3zM185.9 15.5l.3-.3-.1 .3z"/>
<path d="M186.6 15h1.1zM186.6 15h1.1z"/>
<path d="M186.3 15.2h.5zM186.3 15.2h.6z"/>
<path d="M186.3 15.2h.5zM186.3 15.2h.5z"/>
<path d="M186.3 15.2h.5zM186.3 15.2h.1z"/>
<path d="M187 14.9l.7 .1zM186.6 15h1.1z"/>
<path d="M186.6 15l1.4 .1zM186.4 15.1l.2-.1 1.4 .1z"/>
<path d="M186.4 15.1l1.6 .1zM186.3 15.2h1.7z"/>
<path d="M186.9 15.2h1.1zM186.9 15.2h1.1z"/>
<path d="M187 15.2h1.1zM187 15.2h1.1z"/>
<path d="M187.3 15.2l.9 .1zM187.3 15.2l.9 .1z"/>
<path d="M187.5 15.3l.7 .1v-.1zM187.5 15.3l.7 .1h-.6z"/>
<path d="M187.6 15.4l.7 .2-.1-.2zM187.6 15.4l.7 .2h-.6z"/>
<path d="M187.7 15.6l.7 .1-.1-.1zM187.7 15.6l.7 .1h-.6z"/>
<path d="M187.8 15.7l.6 .2v-.2zM187.8 15.7l.6 .2h-.6z"/>
<path d="M187.8 15.9l.7 .2-.1-.2zM187.8 15.9l.7 .2h-.7z"/>
<path d="M187.8 16.1h.7zM187.8 16.1h.7z"/>
<path d="M187.8 16.1l.7 2.2v-2.2zM187.8 16.1l.7 2.2h-.7z"/>
<path d="M187.8 18.3l.7 .4v-.4zM187.8 18.3l.7 .4h-.7z"/>
<path d="M187.8 18.7l.8 .2-.1-.2zM187.8 18.7l.8 .2h-.8z"/>
<path d="M191.5 15.7l1.2 7.3 3.9-7.3zM191.5 15.7l1.2 7.3h-1.2z"/>
<path d="M195.3 19.9l1.2 .4 .2-.4zM195.3 19.9l1.2 .4h-1.4z"/>
<path d="M195.5 19.6l1.2 .3 .3-.3zM195.5 19.6l1.2 .3h-1.4z"/>
<path d="M195.8 18.9l1.8 .5-.2-.5zM195.8 18.9l1.8 .5h-1.9z"/>
<path d="M195.7 19.4l1.3 .2 .4-.2zM195.7 19.4l1.3 .2h-1.5z"/>
<path d="M197.4 19.4l.3 .4-.1-.4zM197.4 19.4l.3 .4h-.1z"/>
<path d="M197.6 19.8l.3 .3zM197.4 20.1l.2-.3 .3 .3z"/>
<path d="M198.3 19l.4 .4zM198.3 19l.4 .4z"/>
<path d="M198.3 18.9h.7zM198.3 18.9l.1 .1z"/>
<path d="M198.6 19.4l.9 .1zM198.6 19.4l.9 .1z"/>
<path d="M198.6 19.5l1.2 .1zM198.6 19.5l1.2 .1h-1.2z"/>
<path d="M198.6 19.6l1.6 .2-.4-.2zM198.6 19.6l1.6 .2h-1.4z"/>
<path d="M198.8 19.8l1.7 .2-.3-.2zM198.8 19.8l1.7 .2h-1.7z"/>
<path d="M198.8 20l1.7 .1zM198.8 20l1.7 .1z"/>
<path d="M191.5 14.8l11 .9v-.9zM191.5 14.8l11 .9h-11z"/>
<path d="M196.6 15.7l5.9 3.2v-3.2zM196.6 15.7l5.9 3.2h-4.2z"/>
<path d="M199 18.9l3.5 .1zM199 18.9l3.5 .1z"/>
<path d="M199.4 19l3.1 .1v-.1zM199.4 19l3.1 .1h-2.6z"/>
<path d="M199.9 19.1l2.6 .2v-.2zM199.9 19.1l2.6 .2h-2.2z"/>
<path d="M200.3 19.3l2.2 .3v-.3zM200.3 19.3l2.2 .3h-1.8z"/>
<path d="M200.7 19.6l1.8 .3v-.3zM200.7 19.6l1.8 .3h-1.5z"/>
<path d="M201 19.9l1.5 .2v-.2zM201 19.9l1.5 .2h-1.6z"/>
<path d="M194.4 21.6l1.6 .4v-.4zM194.4 21.6l1.6 .4h-1.8z"/>
<path d="M194.2 22l1.9 .5-.1-.5zM194.2 22l1.9 .5h-2.1z"/>
<path d="M194.7 21.1l1.3 .5 .1-.5zM194.7 21.1l1.3 .5h-1.6z"/>
<path d="M194 22.5l2.3 .4-.2-.4zM194 22.5l2.3 .4h-2.6z"/>
<path d="M194.9 20.7l1.2 .4 .2-.4zM194.9 20.7l1.2 .4h-1.4z"/>
<path d="M193.7 22.9l2.6 .1v-.1zM193.7 22.9l2.6 .1h-2.6z"/>
<path d="M191.5 23l5 .4-.2-.4zM191.5 23l5 .4h-5z"/>
<path d="M195.1 20.3l1.2 .4 .2-.4zM195.1 20.3l1.2 .4h-1.4z"/>
<path d="M191.5 23.4l5.2 .3-.2-.3zM191.5 23.4l5.2 .3h-5.2z"/>
<path d="M191.5 23.7l5.5 .3-.3-.3zM191.5 23.7l5.5 .3h-5.5z"/>
<path d="M191.5 24l5.9 .3-.4-.3zM191.5 24l5.9 .3h-5.9z"/>
<path d="M191.5 24.3l6.4 .2-.5-.2zM191.5 24.3l6.4 .2h-6.4z"/>
<path d="M197.4 20.1l.6 .2-.1-.2zM197.4 20.1l.6 .2h-.9z"/>
<path d="M191.5 24.5l6.8 .1-.4-.1zM191.5 24.5l6.8 .1h-6.8z"/>
<path d="M197.1 20.3l1.1 .3-.2-.3zM197.1 20.3l1.1 .3h-1.3z"/>
<path d="M196.9 20.6l1.4 .3-.1-.3zM196.9 20.6l1.4 .3h-1.6z"/>
<path d="M196.7 20.9l1.8 .4-.2-.4zM196.7 20.9l1.8 .4h-1.9z"/>
<path d="M191.5 24.6l7.3 .1zM191.5 24.6l7.3 .1z"/>
<path d="M198.4 24.1l.8 .1zM198.7 24.2h.5z"/>
<path d="M196.6 21.3l2.1 .4-.2-.4zM196.6 21.3l2.1 .4h-2.2z"/>
<path d="M196.5 21.7l2.4 .4-.2-.4zM196.5 21.7l2.4 .4h-2.4z"/>
<path d="M196.5 22.1l2.6 .3-.2-.3zM196.5 22.1l2.6 .3h-2.5z"/>
<path d="M196.6 22.4l2.7 .4-.2-.4zM196.6 22.4l2.7 .4h-2.6z"/>
<path d="M196.7 22.8l2.7 .2-.1-.2zM196.7 22.8l2.7 .2h-2.5z"/>
<path d="M198.3 24.1h1.3zM198.3 24.1h1z"/>
<path d="M198.1 24.1h1.6zM198.1 24.1h1.5z"/>
<path d="M197.9 24h2zM197.9 24l1.8 .1z"/>
<path d="M197.7 23.9l2.2 .1 .2-.1zM197.7 23.9l2.2 .1h-2z"/>
<path d="M197.6 23.8h2.7zM197.6 23.8l2.5 .1z"/>
<path d="M197.4 23.7l2.9 .1 .1-.1zM197.4 23.7l2.9 .1h-2.7z"/>
<path d="M198.9 20.1l1.8 .1-.2-.1zM198.9 20.1l1.8 .1h-1.7z"/>
<path d="M197.3 23.6l3.1 .1 .1-.1zM197.3 23.6l3.1 .1h-3z"/>
<path d="M197.2 23.4l3.3 .2 .2-.2zM197.2 23.4l3.3 .2h-3.2z"/>
<path d="M199.3 24.6l1.4 .1zM199.2 24.7h1.5zM198.8 24.7h1.9z"/>
<path d="M191.5 24.7l9.2 .1zM191.5 24.7l9.2 .1z"/>
<path d="M197.1 23.3l3.6 .1 .1-.1zM197.1 23.3l3.6 .1h-3.5z"/>
<path d="M191.5 24.8l9.4 .7v-.7zM191.5 24.8l9.4 .7h-9.4z"/>
<path d="M201.3 24.6l.1 .2zM201.3 24.6l.1 .2z"/>
<path d="M201 24.8l.4 .7v-.7zM201 24.8l.4 .7h-.4z"/>
<path d="M201.5 25.3l.2 .2zM201.5 25.3l.2 .2h-.2z"/>
<path d="M201.6 24.6l.3 .3v-.3zM201.6 24.6l.3 .3h-.3z"/>
<path d="M201.9 25.3l.1 .2zM201.9 25.3l.1 .2h-.2z"/>
<path d="M200.9 20.1l1.6 .1v-.1zM200.7 20.2l.2-.1 1.6 .1z"/>
<path d="M199 20.2l3.5 2.8v-2.8zM199 20.2l3.5 2.8h-2.1z"/>
<path d="M196.9 23l5.6 .1zM196.9 23l5.6 .1z"/>
<path d="M196.9 23.1l5.6 .2v-.2zM196.9 23.1l5.6 .2h-5.4z"/>
<path d="M200.8 23.3l1.7 .4v-.4zM200.8 23.3l1.7 .4h-1.4z"/>
<path d="M201.1 23.7l1.4 .2v-.2zM201.1 23.7l1.4 .2h-1.6z"/>
<path d="M200.9 23.9l1.6 .3v-.3zM200.5 24.2l.4-.3 1.6 .3z"/>
<path d="M200.5 24.2l2 .2v-.2zM200.1 24.4l.4-.2 2 .2z"/>
<path d="M200.1 24.4l2.4 .2v-.2zM199.7 24.6l.4-.2 2.4 .2z"/>
<path d="M199.7 24.6h2.8zM199.3 24.6h3.2z"/>
<path d="M202.1 24.6l.4 .9v-.9zM202.1 24.6l.4 .9h-.4z"/>
<path d="M191.5 25.5l11 .3v-.3zM191.5 25.5l11 .3h-11z"/>
<path d="M29.4 35v5.6h.3zM29.4 35h.3v5.6z"/>
<path d="M39.8 56.3l5.6 .2h-5.6zM39.8 56.3l5.6 .2v-.2z"/>
<path d="M65.9 35v5.6h.3zM65.9 35h.3v5.6z"/>
<path d="M115.1 57.8h5.6v-.3zM115.1 57.5h5.6l-5.6 .3z"/>
<path d="M122.9 35v5.6h.3zM122.9 35h.3v5.6z"/>
<path d="M58 72.8h5.5v-.3zM58 72.5h5.5l-5.5 .3z"/>
<path d="M77.5 72.5l5.6 .3h-5.6zM77.5 72.5l5.6 .3v-.3z"/>
<path d="M97.6 72.5l5.5 .3h-5.5zM97.6 72.5l5.5 .3v-.3z"/>
<path d="M154.6 72.8h5.6v-.3zM154.6 72.5h5.6l-5.6 .3z"/>
<path d="M29.6 80.3h.3l-.3 5.7zM29.9 80.3l-.3 5.7h.3z"/>
<path d="M66.1 80.3h.3l-.3 5.7zM66.4 80.3l-.3 5.7h.3z"/>
<path d="M123.1 80.3h.3l-.3 5.7zM123.4 80.3l-.3 5.7h.3z"/>
<path d="M29.4 106.4v5.7h.3zM29.4 106.4h.3v5.7z"/>
<path d="M39.8 116.5l5.6 .3h-5.6zM39.8 116.5l5.6 .3v-.3z"/>
<path d="M65.9 106.4v5.7h.3zM65.9 106.4h.3v5.7z"/>
<path d="M115.1 118.1h5.6v-.3zM115.1 117.8h5.6l-5.6 .3z"/>
<path d="M122.9 106.4v5.7h.3zM122.9 106.4h.3v5.7z"/>
<path d="M58 135.5h5.5v-.3zM58 135.2h5.5l-5.5 .3z"/>
<path d="M77.5 135.2l5.6 .3h-5.6zM77.5 135.2l5.6 .3v-.3z"/>
<path d="M97.6 135.2l5.5 .3h-5.5zM97.6 135.2l5.5 .3v-.3z"/>
<path d="M154.6 136.2h5.6v-.3zM154.6 135.9h5.6l-5.6 .3z"/>
<path d="M29.6 151.7h.3l-.3 5.7zM29.9 151.7l-.3 5.7h.3z"/>
<path d="M66.1 151.7h.3l-.3 5.7zM66.4 151.7l-.3 5.7h.3z"/>
<path d="M123.1 151.7h.3l-.3 5.7zM123.4 151.7l-.3 5.7h.3z"/>
<path d="M29.4 177.8v5.7h.3zM29.4 177.8h.3v5.7z"/>
<path d="M39.8 192.7l5.6 .3h-5.6zM39.8 192.7l5.6 .3v-.3z"/>
<path d="M65.9 177.8v5.7h.3zM65.9 177.8h.3v5.7z"/>
<path d="M115.1 194.3h5.6v-.3zM115.1 194h5.6l-5.6 .3z"/>
<path d="M122.9 177.8v5.7h.3zM122.9 177.8h.3v5.7z"/>
<path d="M58 209.2h5.5v-.2zM58 209h5.5l-5.5 .2z"/>
<path d="M77.5 209l5.6 .2h-5.6zM77.5 209l5.6 .2v-.2z"/>
<path d="M97.6 209l5.5 .2h-5.5zM97.6 209l5.5 .2v-.2z"/>
<path d="M154.6 209.2h5.6v-.2zM154.6 209h5.6l-5.6 .2z"/>
<path d="M29.6 223.1h.3l-.3 5.7zM29.9 223.1l-.3 5.7h.3z"/>
<path d="M66.1 223.1h.3l-.3 5.7zM66.4 223.1l-.3 5.7h.3z"/>
<path d="M123.1 223.1h.3l-.3 5.7zM123.4 223.1l-.3 5.7h.3z"/>
<path d="M19.1 257v.4l67.9-.4zM19.1 257.4l67.9-.4v.4z"/>
</g>
<!-- layer: A-DETL-PATT -->
<g fill="#999" stroke="#999" stroke-width=".2">
<path d="M196.6 15.7l1 1.8h-1.9z"/>
<path d="M196.6 17.5l3.8 5.5-2.8-5.5zM196.6 17.5l3.8 5.5h-1z"/>
<path d="M195.7 17.5l-2 5.5 2.9-5.5zM195.7 17.5l-2 5.5h-1z"/>
</g>
<text font-size="7.1" x="18.8" y="18.9">E-Series</text>
<text font-size="3.3" x="18.9" y="246.7">Notes:</text>
<g font-size="3.2">
<text x="96.5" y="23">Gliding French Doors</text>
<text x="19" y="256.2">See Pages 5 Thru 14 for Options and Accessories</text>
</g>
<g font-size="2.5">
<text x="29.5" y="33.6">2</text>
<text x="29.6" y="31">A</text>
<text x="66" y="31">C</text>
<text x="66" y="33.6">2</text>
<text x="123" y="33.6">2</text>
<text x="123.1" y="31">C</text>
<text x="48.3" y="55.2">A</text>
<text x="48.3" y="57.8">4</text>
<text x="110.9" y="59.1">4</text>
<text x="110.9" y="56.6">A</text>
<text x="53.8" y="71.5">A</text>
<text x="85.7" y="71.5">C</text>
<text x="105.7" y="71.5">D</text>
<text x="150.4" y="71.5">B</text>
<text x="53.7" y="74">4</text>
<text x="85.9" y="74">4</text>
<text x="106" y="74">4</text>
<text x="150.3" y="74">4</text>
<text x="29.7" y="89.1">B</text>
<text x="66.1" y="89.1">D</text>
<text x="123.2" y="89.1">D</text>
<text x="20.3" y="94.5">Gliding French Door Sidelite</text>
<text x="29.7" y="91.7">2</text>
<text x="66.2" y="91.7">2</text>
<text x="67.6" y="94.5">2-Panel Gliding French Door</text>
<text x="123.3" y="91.7">2</text>
<text x="144.7" y="94.5">4-Panel Gliding French Door</text>
<text x="31.8" y="96.7">(SP1)</text>
<text x="79.3" y="96.7">(SP1)</text>
<text x="156.4" y="96.7">(SP1)</text>
<text x="29.5" y="105">2</text>
<text x="29.6" y="102.4">A</text>
<text x="66" y="102.4">C</text>
<text x="66" y="105">2</text>
<text x="123" y="105">2</text>
<text x="123.1" y="102.4">C</text>
<text x="48.3" y="115.6">A</text>
<text x="48.3" y="118">4</text>
<text x="110.9" y="119.4">4</text>
<text x="110.9" y="116.9">A</text>
<text x="53.7" y="136.8">4</text>
<text x="53.8" y="134.3">A</text>
<text x="85.7" y="134.3">C</text>
<text x="85.9" y="136.8">4</text>
<text x="105.7" y="134.3">D</text>
<text x="106" y="136.8">4</text>
<text x="150.3" y="137.5">4</text>
<text x="150.4" y="135">B</text>
<text x="29.7" y="160.6">B</text>
<text x="66.1" y="160.6">D</text>
<text x="123.2" y="160.6">D</text>
<text x="20.3" y="165.9">Gliding French Door Sidelite</text>
<text x="29.7" y="163.1">3</text>
<text x="66.2" y="163.1">3</text>
<text x="67.6" y="165.9">2-Panel Gliding French Door</text>
<text x="123.3" y="163.1">3</text>
<text x="144.7" y="165.9">4-Panel Gliding French Door</text>
<text x="29.6" y="173.9">A</text>
<text x="31.8" y="168.1">(SP2)</text>
<text x="66" y="173.9">C</text>
<text x="79.3" y="168.1">(SP2)</text>
<text x="123.1" y="173.9">C</text>
<text x="156.4" y="168.1">(SP2)</text>
<text x="29.5" y="176.4">2</text>
<text x="66" y="176.4">2</text>
<text x="123" y="176.4">2</text>
<text x="48.3" y="191.8">A</text>
<text x="48.3" y="194.2">4</text>
<text x="110.9" y="195.6">4</text>
<text x="110.9" y="193.1">A</text>
<text x="53.8" y="208">A</text>
<text x="85.7" y="208">C</text>
<text x="105.7" y="208">D</text>
<text x="150.4" y="208">B</text>
<text x="53.7" y="210.5">4</text>
<text x="85.9" y="210.5">4</text>
<text x="106" y="210.5">4</text>
<text x="150.3" y="210.5">4</text>
<text x="29.8" y="232">A</text>
<text x="66.2" y="232">C</text>
<text x="123.3" y="232">C</text>
<text x="20.3" y="237.4">Gliding French Door Sidelite</text>
<text x="29.7" y="234.5">3</text>
<text x="31.8" y="239.6">(SP4)</text>
<text x="66.2" y="234.5">3</text>
<text x="67.6" y="237.4">2-Panel Gliding French Door</text>
<text x="79.3" y="239.6">(SP4)</text>
<text x="123.3" y="234.5">3</text>
<text x="144.7" y="237.4">4-Panel Gliding French Door</text>
<text x="156.4" y="239.6">(SP4)</text>
<text x="175.6" y="261.3">Scale: None</text>
<text x="175.7" y="258.5">Date: 02/06/18</text>
<text x="19.2" y="265.8">Andersen Windows, Inc. reserves the right to change drawing specifications without notice</text>
<text x="133.9" y="265.3">File:</text>
<text x="140" y="265.3">AC</text>
<text x="145.1" y="265.3">E-Series</text>
<text x="155.5" y="265.3">Sections</text>
<text x="165.5" y="265.4">Gliding French Door</text>
<text x="186.9" y="265.3">Page 01 of 14</text>
</g>
<g font-size="2">
<text x="19.1" y="250.1">Details have been optimized for use in architectural software and do not match manufacturing specifications.</text>
<text x="19.1" y="252.3">Dimensions in parentheses are in millimeters.</text>
</g>
<text font-size="1.1" x="189.4" y="18.3">R</text>
</svg>
